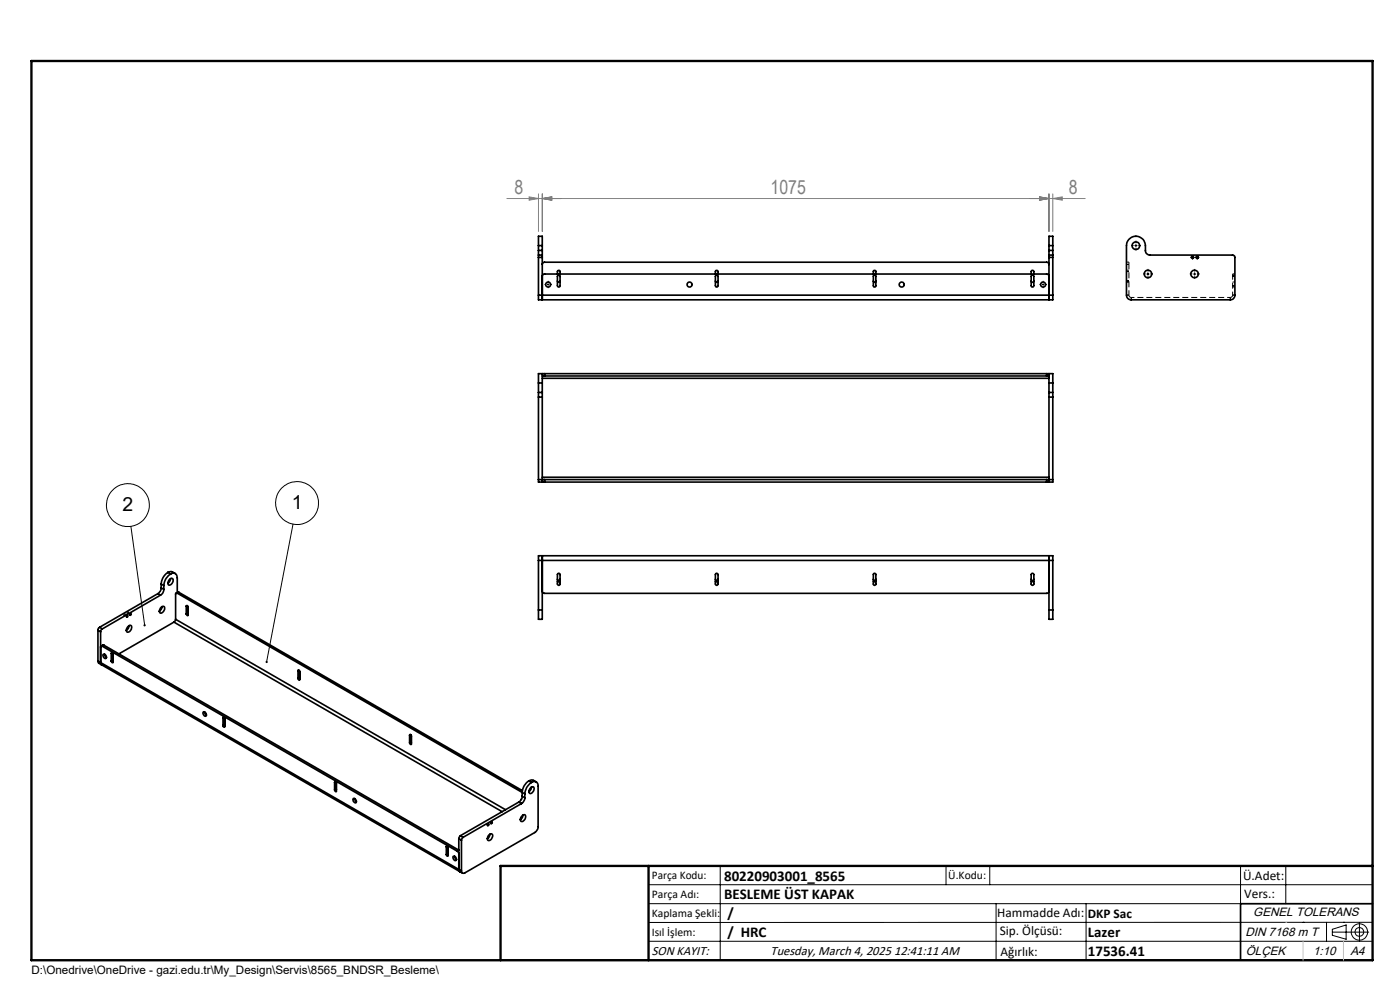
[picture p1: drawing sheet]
<svg xmlns="http://www.w3.org/2000/svg" width="297mm" height="210mm" viewBox="0 0 297 210" stroke-linecap="round" stroke-linejoin="round" font-family="sans-serif">
<g fill="none" stroke="#000" stroke-width=".35">
<path d="M114.2 54.1v.5M114.2 53.1v1M114.2 52.1v-2h.8v2M114.2 52.1v1M114.2 54.6v8M114.2 54.6h.8M114.2 54.1h.8M114.2 53.1h.8M114.2 52.1h.8M115 54.6v9M115 58.6l.1-.3 .3-.2h106.7l.4 .2v.3M115 56.1l.1-.3 .3-.2h106.7l.4 .2v.3"/>
<path d="M115 54.1v.5M115 53.1v1M115 52.1v1M118.3 58.1v-.5a.28 .28 0 0 1 .2-.2 .28 .28 0 0 1 .3 .2v.5M118.3 59.6a.28 .28 0 0 0 .2 .3 .28 .28 0 0 0 .3-.3M118.4 58.4h.3l.1 .2v2a.28 .28 0 0 1-.3 .3 .28 .28 0 0 1-.2-.3zM151.8 58.1v-.5a.28 .28 0 0 1 .2-.2 .28 .28 0 0 1 .3 .2v.5M151.8 59.6a.28 .28 0 0 0 .2 .3 .28 .28 0 0 0 .3-.3M151.8 58.4h.4l.1 .2v2a.28 .28 0 0 1-.3 .3 .28 .28 0 0 1-.2-.3zM185.3 58.1v-.5a.27 .27 0 0 1 .2-.2 .27 .27 0 0 1 .3 .2v.5M185.3 59.6a.27 .27 0 0 0 .2 .3 .27 .27 0 0 0 .3-.3M185.3 58.4l.2-.1 .3 .2v2.1a.27 .27 0 0 1-.3 .3 .27 .27 0 0 1-.2-.3z"/>
<path d="M218.8 58.1v-.5a.28 .28 0 0 1 .2-.2 .28 .28 0 0 1 .3 .2v.5M218.8 59.6a.28 .28 0 0 0 .2 .3 .28 .28 0 0 0 .3-.3M218.8 58.4h.3l.2 .2v2a.28 .28 0 0 1-.3 .3 .28 .28 0 0 1-.2-.3zM222.5 54.1v.5M222.5 53.1v1M222.5 52.1v-2h.8v2M222.5 52.1v1M222.5 54.6v8M222.5 54.6h.8M222.5 54.1h.8M222.5 53.1h.8M222.5 52.1h.8"/>
<path d="M223.3 54.1v.5M223.3 53.1v1M223.3 52.1v1M223.3 54.6v8M239.5 50.8a2.02 2.02 0 0 1 2.2-.6 2.02 2.02 0 0 1 1.3 1.9v1a.96 .96 0 0 0 1 1h17.6l.4 .4v8.1a.96 .96 0 0 1-1 1h-21a.96 .96 0 0 1-1-1v-10.5v-.6zM114.2 62.6v1h109.1v-1M114.2 62.6h109.1M115 79.8h.5M115 79.3h.5M115 79.3v1.9M115 79.3h-.8v1.9M115.5 79.3v.5"/>
<path d="M115.5 79.3h106.5M115.5 79.8h106.5M222 79.8h.5M222 79.3h.5M222 79.3v.5M222.5 62.6v1zM222.5 79.3v1.9M222.5 79.3h.8v1.9M114.2 81.2v2M114.2 83.2v1M114.2 84.2v17.5M114.2 81.2h.8"/>
<path d="M114.2 83.2h.8M114.2 84.2h.8M115 81.2v2M115 83.2v1M115 84.2v17.5M115 80.2h107.5M222.5 81.2v2M222.5 83.2v1M222.5 84.2v17.5M222.5 81.2h.8M222.5 83.2h.8M222.5 84.2h.8"/>
<path d="M223.3 81.2v2M223.3 83.2v1M223.3 84.2v17.5M114.2 101.7v.6h.8M114.2 118.9v-1h109.1v1M114.2 118.9v10.5M114.2 101.7h.8M114.2 118.9h109.1M115 101.7h.5M115 102.3h.5M115 101.7v.6M115 117.9v11.5"/>
<path d="M115 101.2h107.5M115.5 101.7v.6M115.5 101.7h106.5M115.5 102.3h106.5M222 101.7h.5M222 102.3h.5M222 101.7v.6M222.5 101.7v.6M222.5 117.9v1zM222.5 118.9v10.5M222.5 101.7h.8M223.3 101.7v.6h-.8"/>
<path d="M223.3 118.9v10.5M20.8 133.7l.5 .3M20.8 133.7v6.5M21.1 133.1l-.3 .2v.4M21.1 133.1l.6 .3M21.3 134v6.5M21.7 137.1l-.2-.1-.2 .3M21.7 133.4l-.3 .3-.1 .3M21.7 137.1l75.3 43.4M21.9 138.8a.53 .53 0 0 1 .6 .3 .53 .53 0 0 1-.1 .6 .64 .64 0 0 1-.5-.9zM22 136.9l-.6 .1M22 136.9l75.3 43.4-.3 .2"/>
<path d="M22 136.9l-.3 .2M22.2 138.8l.4 .6M23.6 138.6l.1-.1h.2l.1 .3M23.6 138.6v1.6M23.8 138.5l-.2 .1M24 138.7v1.8l-.2 .1-.2-.4M24 139.4h.1M27 130.6l.1 .1-.2 .2zM27.1 133a.47 .47 0 0 1 .7-.3 .47 .47 0 0 1 .1 .7 .6 .6 0 0 1-.4 .6 .6 .6 0 0 1-.7-.2zM27.4 132.7l-.2 .6-.4 .4M27.6 130.2h.2l-.1 .3h-.1zM33.5 125.9l.5 .4"/>
<path d="M33.5 125.9l-12.4 7.2M34 126.3l-12.3 7.1M34.2 124.7a1.38 1.38 0 0 1-.7 1.2M34.2 123.9l.5 .3M34.2 124.7l.5 .3M34.2 123.9v.8M34.2 128.8a.44 .44 0 0 1 .7-.1 .44 .44 0 0 1 0 .7 .66 .66 0 0 1-1 .5 1.12 1.12 0 0 1 .3-1.1zM34.4 128.7l-.2 .5-.4 .5M34.7 125a1.38 1.38 0 0 1-.7 1.3M34.7 124.2v.8M35.6 121.4a3.3 3.3 0 0 0-1.4 2.5M35.6 121.4l.8-.2 .8 .5"/>
<path d="M35.6 121.4l.6 .4M35.9 123a.46 .46 0 0 1 .7-.3 .46 .46 0 0 1 .1 .8 .57 .57 0 0 1-.4 .5 .57 .57 0 0 1-.7-.1zM36.2 121.8a3 3 0 0 0-1.5 2.4M36.2 121.8a.86 .86 0 0 1 1-.1 .86 .86 0 0 1 .4 .9v3.1M36.2 122.8l-.2 .5-.4 .4M36.9 132l-11.7 6.7M36.9 132l69.6 40.2M37.3 131.4l-.4 .6M37.3 131.4l69.9 40.4M37.6 125.8l-.3 .1v5.5M37.6 125.8l73.2 42.3M38 125.7l-.3-.1-.3 .2"/>
<path d="M38 125.7l-.4 .1M38 125.7l72.8 42M39.5 128.6a.23 .23 0 0 1 .3-.1 .23 .23 0 0 1 .1 .3M39.5 128.6v1.6M39.7 128.5l-.2 .1M39.9 128.6v2l-.4-.4M39.9 130.2v-.2l-.4 .2M114.2 129.4v2h.8v-2M114.2 129.4h.8M115 125.4l.1 .3 .3 .2h106.7l.4-.2v-.3M118.3 122.9a.28 .28 0 0 0 .2 .2 .28 .28 0 0 0 .3-.2M118.3 123.4h.5"/>
<path d="M118.3 121.8l.2-.2 .3 .3v2a.28 .28 0 0 1-.3 .3 .28 .28 0 0 1-.2-.3zM151.8 122.9a.28 .28 0 0 0 .2 .2 .28 .28 0 0 0 .3-.2M151.8 123.4h.5M151.8 121.7l.4-.1 .1 .3v2a.28 .28 0 0 1-.3 .3 .28 .28 0 0 1-.2-.3zM185.3 122.9a.27 .27 0 0 0 .2 .2 .27 .27 0 0 0 .3-.2M185.3 123.4h.5M185.4 121.6l.4 .2v2.1a.27 .27 0 0 1-.3 .3 .27 .27 0 0 1-.2-.3v-2.1zM218.8 122.9a.28 .28 0 0 0 .2 .2 .28 .28 0 0 0 .3-.2M218.8 123.4h.5M218.8 121.7l.3-.1 .2 .3v2a.28 .28 0 0 1-.3 .3 .28 .28 0 0 1-.2-.3zM222.5 129.4v2h.8v-2M222.5 129.4h.8"/>
<path d="M20.8 140.2l.1 .4 .6 .4M20.8 140.2l.5 .3M21.3 140.5l.2 .5M21.3 140.5l76 43.9M21.5 141l76 43.9M24 140.2v-.2l-.4 .2M43.1 151.1a.53 .53 0 0 1 .6 .2 .53 .53 0 0 1-.1 .6l-.4-.3zM43.4 151l.4 .7M47.3 152.3l.2-.2 .2 .4M47.3 152.3v1.6M47.5 152.1l-.2 .2M47.7 152.4l-.1 1.9-.2-.1-.1-.3"/>
<path d="M47.7 153.8v-.1l-.4 .2M63.2 142.3l.1-.2 .2 .1 .1 .3M63.2 142.3v1.6M63.4 142.2l-.2 .1M63.6 142.3v1.8a.23 .23 0 0 1-.3 .1 .23 .23 0 0 1-.1-.3M63.6 143.9v-.2l-.4 .2M86.9 156l.2-.2 .2 .3-.1 1.8-.3-.3M86.9 156v1.6M87.1 155.8l-.2 .2M87.2 157.4l.1 .1M87.2 157.4l-.3 .2M87.2 156v1.4"/>
<path d="M71 165.9a.22 .22 0 0 1 .3 0 .22 .22 0 0 1 .1 .2v1.8h-.2l-.2-.3M71 165.9v1.7M71.2 165.8l-.2 .1M71.3 167.4l.1 .1M71.3 167.4l-.3 .2M71.3 166v1.4M75 169.4a.53 .53 0 0 1 .5 .3 .53 .53 0 0 1-.1 .6 .71 .71 0 0 1-.4-.9zM75.2 169.4l.4 .7M94.7 179.6v-.1l.2 .1 .2 .2-.1 1.8-.2-.1-.1-.3M94.7 179.6v1.6M94.9 179.5l-.2 .1M95 179.7v1.3"/>
<path d="M97.3 177.9v6.5M97.3 177.9l.6 .3M97.7 177.3l-.4 .6M97.7 177.3l.5 .3M97.9 178.2v6.5M98.2 177.6l-.3 .6M103.5 174.8h.2v.1l-.2 .2zM103.7 177.2a.46 .46 0 0 1 .7-.3 .46 .46 0 0 1 0 .8 .57 .57 0 0 1-.3 .5 .57 .57 0 0 1-.7-.2zM104 176.9l-.3 .7-.3 .3M110.1 170.1l.5 .4M110.1 170.1l-12.4 7.2M110.4 173.6l.2 .1"/>
<path d="M110.6 169.5v.1M110.6 170.5l-12.4 7.1M110.8 168.9a1.6 1.6 0 0 1-.7 1.2M110.8 168.1l.5 .3M110.8 168.9l.5 .3M110.8 168.1v.8M110.8 173a.44 .44 0 0 1 .7-.1 .44 .44 0 0 1-.1 .7 .63 .63 0 0 1-.3 .6 .63 .63 0 0 1-.6-.1 1.12 1.12 0 0 1 .3-1.1zM110.9 172.9l-.1 .5-.4 .5M111.3 169.2a1.6 1.6 0 0 1-.7 1.3M111.3 168.4v.8M112.2 165.7a3.1 3.1 0 0 0-1.4 2.4M112.2 165.7l.8-.3 .8 .5"/>
<path d="M112.2 165.7l.5 .3M112.5 167.2a.46 .46 0 0 1 .7-.3 .46 .46 0 0 1 0 .8 .58 .58 0 0 1-.3 .5 .58 .58 0 0 1-.7-.1zM112.7 166a3.1 3.1 0 0 0-1.4 2.4M112.7 166a.85 .85 0 0 1 1.1-.1 .85 .85 0 0 1 .4 .9v8.6a1.6 1.6 0 0 1-.7 1.2l-14.9 8.6a.44 .44 0 0 1-.5 0 .44 .44 0 0 1-.2-.5M112.7 167l-.1 .5-.4 .4M95 181l.1 .2M95 181l-.3 .2M96.1 181.7a.49 .49 0 0 1 .6 .2 .49 .49 0 0 1-.1 .7l-.5-.5zM96.4 181.6l.4 .7M97 180.5l.3 .6M97.3 184.4l.2 .5M97.3 184.4l.6 .3"/>
<path d="M97.5 184.9l.6 .3M291.2 191.7h-28v12M106.2 203.7h185"/>
<circle cx="241" cy="52.1" r=".81"/>
<circle cx="243.5" cy="58.1" r=".81"/>
<circle cx="253" cy="54.6" r=".21"/>
<circle cx="253.4" cy="58.1" r=".8"/>
<circle cx="254" cy="54.6" r=".21"/>
<circle cx="116.3" cy="60.4" r=".52"/>
<circle cx="146.3" cy="60.4" r=".54"/>
<circle cx="191.3" cy="60.4" r=".52"/>
<circle cx="221.3" cy="60.4" r=".54"/>
<circle cx="104.3" cy="174.5" r=".17"/>
</g>
<g fill="none" stroke="#000" stroke-width=".21" stroke-dasharray="1.3 .6" stroke-linecap="butt">
<path d="M239 55.6h.5M239 56.1h.5M239 59.9h.5M239.5 56.1h-.5M239.5 55.6v.5M239.5 59.6h-.5M239.5 57.6h-.5M239.5 57.3h-.5M261.5 58.1h.5M261.5 58.6v-.5M261.5 58.6h.5M262 58.6h-.5"/>
<path d="M262 59.8h-.5M262 58.3h-.5M239.5 62.6h-.5M240 63.1v.5M261 63.1v.5M261.5 62.6h.5M261.5 60.6h.5M261.5 60.9h.5"/>
</g>
<path d="M239.5 62.6l.1 .3 .4 .2M261 63.1l.3-.2 .2-.3" fill="none" stroke="#000" stroke-width=".21" stroke-dasharray="1.3 .6" stroke-dashoffset=".4" stroke-linecap="butt"/>
<path d="M239.5 62.6v-6.5" fill="none" stroke="#000" stroke-width=".21" stroke-dasharray="1.3 .6" stroke-dashoffset=".2" stroke-linecap="butt"/>
<path d="M240 63.1h21" fill="none" stroke="#000" stroke-width=".21" stroke-dasharray="1.3 .6" stroke-dashoffset=".6" stroke-linecap="butt"/>
<path d="M261.5 58.6v4" fill="none" stroke="#000" stroke-width=".21" stroke-dasharray="1.3 .6" stroke-dashoffset=".5" stroke-linecap="butt"/>
<g fill="none" stroke="#000" stroke-width=".21">
<path d="M240.7 52.1h.5M241 51.8v.6M243.3 58.1h.5M243.5 57.8v.6M252.7 54.7a.25 .25 0 0 1 .3-.3 .25 .25 0 0 1 .2 .2 .25 .25 0 0 1-.3 .2M252.7 54.6h.5M253 54.4v.4M253.2 58.1h.5M253.4 57.8v.6M253.7 54.7a.25 .25 0 0 1 .2-.4 .25 .25 0 0 1 .3 .3 .25 .25 0 0 1-.3 .2M253.7 54.6h.5M254 54.4v.4"/>
<path d="M116 60.4h.5M116.3 60.1v.5M221.1 60.4h.4M221.3 60.1v.5M27.8 111.6l2.9 21M62.2 111.2l-5.6 29.2M26.4 130.3a.16 .16 0 0 1 .2 .1 .16 .16 0 0 1-.2 .2 .16 .16 0 0 1-.2-.2zM27.1 129.8a.18 .18 0 0 1 .2 .3 .17 .17 0 0 1-.3 0zM103.5 174.8a.18 .18 0 0 1 .2 .2 .18 .18 0 0 1-.3 0zM104.1 174.4h.1a.18 .18 0 0 1 .2 .2 .18 .18 0 0 1-.3 .1zM137.6 187.7h153.6M137.6 191.7h153.6"/>
<path d="M137.6 199.7h153.6M152.8 183.7v20M200.7 183.7v4M210 183.7v4M211.3 191.7v12M230.4 191.7v12M263.2 183.7v20M272.8 183.7v8M276.4 195.6h.1M281.4 195.6v4.1M282.6 197.7h7.8M282.6 197.1l3-.9v3l-3-.8z"/>
<path d="M285 195.6h.1M288.4 195.8v3.8M291.2 195.6l-153.6 .1"/>
<circle cx="27.1" cy="107.1" r="4.6"/>
<circle cx="63" cy="106.7" r="4.6"/>
<circle cx="288.4" cy="197.7" r="1.74"/>
<circle cx="288.4" cy="197.7" r=".93"/>
</g>
<path d="M107.5 42.1h122.7M112.3 41.8l1.9 .3-1.9 .4zM114.2 41.1v8M115 42.1l2.1-.3v.7zM115 41.1v8M220.5 41.8l2 .3-2 .4zM222.5 41.1v8M223.3 42.1l2.1-.3v.7zM223.3 41.1v8" fill="none" stroke="#808080" stroke-width=".21"/>
<g fill="none" stroke="#000" stroke-width=".21" stroke-dasharray="15.2 1.3 1.3 1.3" stroke-linecap="butt">
<path d="M116.3 59.8v-.2M221.3 59.8v-.2M240.5 52.1h-.6M241 51.6v-.6M241 52.6v.5M241.5 52.1h.5M243 58.1h-.5M243.5 57.6v-.6M243.5 58.6v.5M244 58.1h.6M252.7 54.6h-.2M252.9 58.1h-.5"/>
<path d="M253 54.3v-.2M253 54.8v.3M253.2 54.6h.3M253.4 57.6v-.6M253.4 58.6v.5M253.7 54.6h-.2M253.9 58.1h.6M254 54.3v-.2M254 54.8v.3M254.2 54.6h.3M115.8 60.3h-.3M116.3 60.8v.3"/>
<path d="M116.8 60.3h.3M220.8 60.3h-.3M221.3 60.8v.3M221.8 60.3h.3"/>
</g>
<path d="M6.7 12.9h284.5v190.8h-284.5zM137.6 183.7v20M291.2 183.7h-185v20" fill="none" stroke="#000" stroke-width=".5"/>
<path d="M272.8 195.6h.1M276.4 199.7v4M285 199.7v4" fill="none" stroke="#c0c0c0" stroke-width=".21"/>
<path d="M56.4 140.2l-.1 .3 .2 .1 .1-.2v.2a.23 .23 0 0 0 .2-.3 .23 .23 0 0 0-.4-.1zM30.5 132.5v.3l.2 .1v-.3v.3a.24 .24 0 0 0 .2-.4 .24 .24 0 0 0-.4 0z" fill="#000"/>
<path d="M112.3 41.8l1.9 .3-1.9 .4zM115 42.1l2.1-.3v.7zM115 42.1l2.1-.3v.7zM220.5 41.8l2 .3-2 .4zM220.5 41.8l2 .3-2 .4zM223.3 42.1l2.1-.3v.7z" fill="#808080"/>
<g font-size="4.1" fill="#808080">
<text x="109.1" y="41.2">8</text>
<text x="163.5" y="41.2">1075</text>
<text x="226.8" y="41.2">8</text>
</g>
<g font-size="4.1">
<text x="26" y="108.4">2</text>
<text x="61.9" y="108">1</text>
</g>
<g font-size="3.2">
<text x="153.6" y="190.8">BESLEME ÜST KAPAK</text>
<text x="153.6" y="186.8">80220903001_8565</text>
<text x="154.3" y="194.8">/</text>
<text x="154.3" y="198.8">/ HRC</text>
<text x="230.8" y="198.7">Lazer</text>
<text x="230.8" y="202.8">17536.41</text>
</g>
<g font-size="2.8">
<text x="263.7" y="186.7">Ü.Adet:</text>
<text x="263.9" y="190.5">Vers.:</text>
<text x="211.5" y="194.5">Hammadde Adı:</text>
<text x="230.8" y="194.7">DKP Sac</text>
<text x="138.3" y="202.6">SON KAYIT:</text>
<text x="163.5" y="202.6">Tuesday, March 4, 2025 12:41:11 AM</text>
<text x="212.1" y="198.4">Sip. Ölçüsü:</text>
<text x="212.2" y="202.7">Ağırlık:</text>
</g>
<g font-size="2.6">
<text x="265.9" y="194.4">GENEL TOLERANS</text>
<text x="264.2" y="198.5">DIN 7168 m T</text>
<text x="264.3" y="202.6">ÖLÇEK</text>
<text x="278.5" y="202.6">1:10</text>
<text x="286.5" y="202.6">A4</text>
</g>
<g font-size="2.5">
<text x="138.3" y="186.4">Parça Kodu:</text>
<text x="138.3" y="190.5">Parça Adı:</text>
<text x="201.2" y="186.5">Ü.Kodu:</text>
<text x="138.3" y="194.5">Kaplama Şekli:</text>
<text x="138.3" y="198.6">Isıl İşlem:</text>
<text x="6.7" y="206.7">D:\Onedrive\OneDrive - gazi.edu.tr\My_Design\Servis\8565_BNDSR_Besleme\</text>
</g>
</svg>
